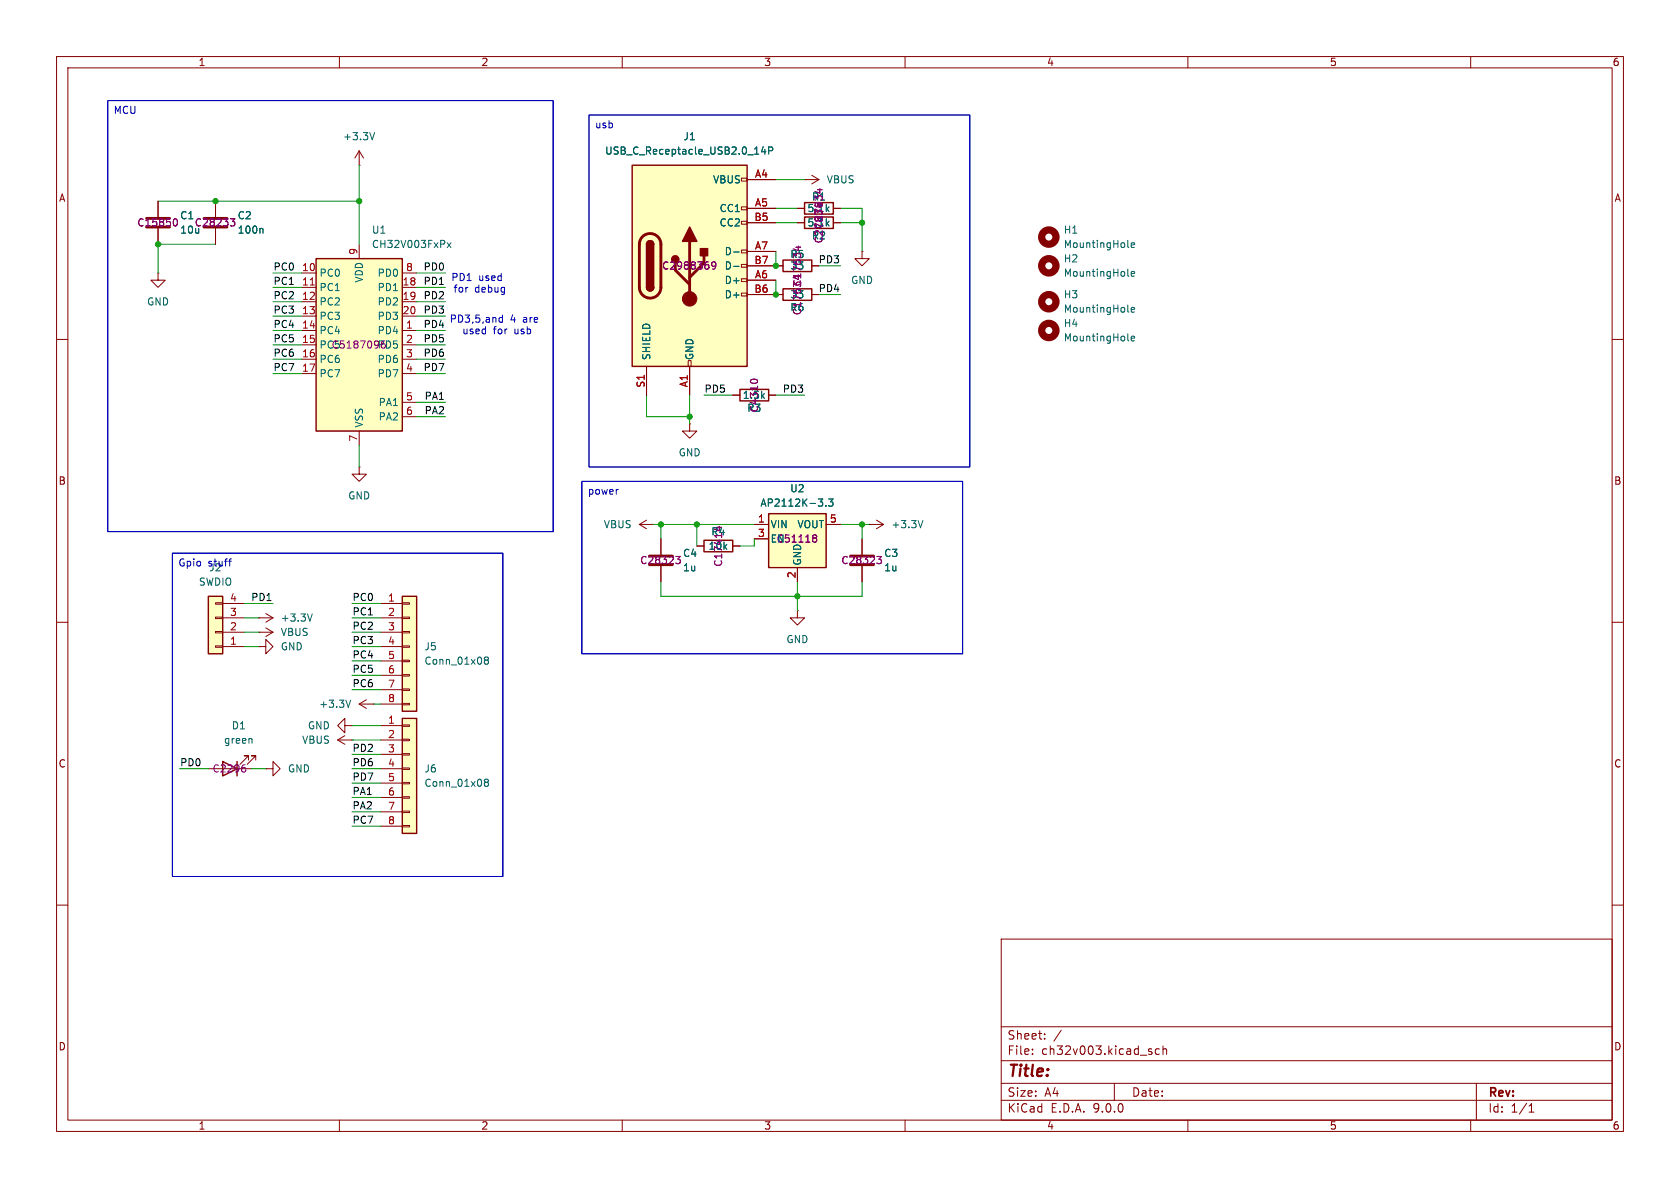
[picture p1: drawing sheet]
<svg xmlns="http://www.w3.org/2000/svg" width="297mm" height="210mm" viewBox="0 0 297 210" stroke-linecap="round" stroke-linejoin="round" font-family="sans-serif">
<g fill="none" stroke="#840000" stroke-width=".18">
<path d="M10 10h277v190h-277zM12 12h273v186h-273zM60 10v2M110 10v2M160 10v2M210 10v2M260 10v2M38.1 35.6v2.8M63.5 29.2h.1M63.5 26.7l-.8 1.2M63.5 26.7l.8 1.2M63.5 26.7v2.5"/>
<path d="M38.1 40.4v2.8M137.2 52.1h1.2M143.5 52.1h1.3M10 60h2M285 60h2M10 110h2M45.7 109.2h.1M45.7 114.3h1.3v-1.3l1.3 1.3-1.3 1.3v-1.3M45.7 114.3h.1M45.7 111.8h.1M45.7 109.2h2.6M45.7 111.8h2.6"/>
<path d="M47 108.5l1.3 .7M47 111l1.3 .8M48.3 109.2l-1.3 .8M48.3 111.8l-1.3 .7M285 110h2M10 160h2M177 166h108v32h-108zM285 160h2M60 198v2M110 198v2M160 198v2M177 194.5h108"/>
<path d="M177 191.5h108M177 187.5h108M177 181.5h108M182.5 186.3v.1M182.5 185.5v.1M184.7 183.6v.1M184.7 182.8v.1M187.6 182.1l-1.3 2M197 191.5v3M203.6 186v.3M205 185.5l-.5-.1-.3 .3v.4l.2 .2h.6M205.6 185.5l.2-.1 .4 .1v.9"/>
<path d="M205.6 184.9v1.5M210 198v2M260 198v2M261 191.5v6.5M270.3 196.6h.9M270.3 195.5l.4-.4v1.5"/>
</g>
<path d="M138.4 51.1h5.1v2h-5.1z" fill="none" stroke="#840000" stroke-width=".25"/>
<path d="M66.2 23.4l-.4 1.3M46.3 40.4l.2 .2v.6M55.2 108.5l-.4 1.3" fill="none" stroke="#006464" stroke-width=".18"/>
<path d="M36.1 38.6h4M36.1 40.1h4" fill="none" stroke="#840000" stroke-width=".51"/>
<path d="M40.7 38.7h.8l-.4 .5h.3M41.5 39.4l-.1 .5h-.5" fill="none" stroke="#840084" stroke-width=".18"/>
<path d="M55.9 45.7h15.2v30.5h-15.2z" fill="#ffffc2"/>
<path d="M55.9 45.7h15.2v30.5h-15.2z" fill="none" stroke="#840000" stroke-width=".25"/>
<g fill="none" stroke="#840000" stroke-width=".18">
<path d="M27.9 35.6v2.8M27.9 48.3v1.2h1.3l-1.3 1.3-1.2-1.3h1.2M27.9 48.3h.1M27.9 40.4v2.8M53.3 48.3h2.6M53.3 50.8h2.6M53.3 53.3h2.6M53.3 55.9h2.6M53.3 58.4h2.6M63.5 43.2v2.5M71.1 48.3h2.6M71.1 50.8h2.6"/>
<path d="M71.1 53.3h2.6M71.1 55.9h2.6M71.1 58.4h2.6M53.3 61h2.6M53.3 63.5h2.6M53.3 66h2.6M63.5 76.2v2.5M71.1 61h2.6M71.1 63.5h2.6M71.1 66h2.6M71.1 71.1h2.6M71.1 73.7h2.6"/>
</g>
<path d="M54.9 50.4h.7" fill="none" stroke="#a90000" stroke-width=".18"/>
<path d="M79.1 42.9l.6 .9M79.7 42.9l-.6 .9" fill="none" stroke="#006464" stroke-width=".18"/>
<path d="M25.9 38.6h4.1M25.9 40.1h4.1" fill="none" stroke="#840000" stroke-width=".51"/>
<path d="M30.8 38.7h.3l.1 .1M31.4 39.5l-.2 .4h-.4" fill="none" stroke="#840084" stroke-width=".18"/>
<path d="M111.8 29.2h20.3v35.6h-20.3z" fill="#ffffc2"/>
<g fill="none" stroke="#840000" stroke-width=".18">
<path d="M131.1 31.5h1v.5h-1zM131.1 36.6h1v.5h-1zM131.1 39.1h1v.5h-1zM132.1 31.8h5.1M132.1 36.8h5.1M132.1 39.4h5.1M141 36.8h1.2M141 39.4h1.2M142.2 31.8h.1M142.2 31.8h2.6M143.5 31l1.3 .8M144.8 31.8l-1.3 .7"/>
<path d="M147.3 36.8h1.3M147.3 39.4h1.3M131.1 44.2h1v.5h-1zM131.1 46.7h1v.5h-1zM131.1 49.3h1v.5h-1zM131.1 51.8h1v.5h-1zM132.1 44.5h5.1M132.1 47h6.3M132.1 49.5h5.1M132.1 52.1h5.1M143.5 47h1.3M152.4 44.5v1.2h1.3l-1.3 1.3-1.3-1.3h1.3"/>
<path d="M152.4 44.5h.1M114.3 64.8v5.1M121.7 63.8h.5v1h-.5zM121.9 64.8v5.1M129.5 69.9h1.3M135.9 69.9h1.3M113 92.7l1.3 .8M113 92.7h2.6M114.3 91.9l-1.3 .8M115.6 92.7h.1"/>
</g>
<path d="M111.8 29.2h20.3v35.6h-20.3zM142.2 35.8h5.1v2h-5.1zM142.2 38.4h5.1v2h-5.1zM114.3 43.2a.64 .64 0 0 1 .6-.7 .64 .64 0 0 1 .7 .7M114.3 50.8a.64 .64 0 0 0 .6 .6 .64 .64 0 0 0 .7-.6M138.4 46h5.1v2h-5.1zM130.8 68.8h5.1v2.1h-5.1z" fill="none" stroke="#840000" stroke-width=".25"/>
<path d="M113.6 41.8a1.9 1.9 0 0 1 2.1-.4 1.9 1.9 0 0 1 1.1 1.8v7.6a1.91 1.91 0 0 1-1.9 1.9 1.91 1.91 0 0 1-1.9-1.9v-7.8l.2-.6zM119.4 46.5v1.3l2.5 2.5M121.9 42.7v10.1M124.5 45.2v1.3l-2.6 2.5" fill="none" stroke="#840000" stroke-width=".51"/>
<g fill="#840000" stroke="#840000" stroke-width=".25">
<path d="M114.3 43.2h1.3v7.6h-1.3z"/>
<path d="M114.5 42.7a.64 .64 0 0 1 .7-.1 .64 .64 0 0 1 .4 .6h-1.3z"/>
<path d="M114.3 50.8h1.3a.64 .64 0 0 1-.7 .6 .64 .64 0 0 1-.6-.6z"/>
<path d="M121.9 40.1l1.3 2.6h-2.6z"/>
<path d="M123.8 43.9h1.3v1.3h-1.3z"/>
<circle cx="119.4" cy="45.8" r=".63"/>
</g>
<circle cx="121.9" cy="52.8" r="1.27" fill="#840000" stroke="#840000" stroke-width=".18"/>
<g fill="none" stroke="#006464" stroke-width=".18">
<path d="M134.9 25.9l-.3 .9h.8M135.2 26.4v.8M135.9 26.6h.6l.1-.2v-.3l-.7-.1v1.2M129.7 44.5h1M129.7 47.1h1M199.4 48.7l.2 .1M199.4 43.6l.2 .2M199.4 55l.2 .2M200 48.4l.6-.1-.1-.2-.3-.1-.2 .2v.6h.5M200 43.3l.6-.1-.1-.2-.3-.1-.2 .2v.6h.5M200 54.8l.6-.2-.1-.2-.3-.1-.2 .2v.6h.5M200 59.8l.6-.1-.1-.2-.3-.1-.2 .2v.6h.5"/>
<path d="M199.4 60.1l.2 .2"/>
</g>
<path d="M144.5 33.5h.9M144.9 33.4v.7M126.5 46.8l-.2 .3-.4-.1-.1-.2 .1-.4 .4-.1 .2 .1a.84 .84 0 0 1-.3 1.2h-.3M140.7 43.7h.8M141.1 43.5v.8M132.7 67.3a.79 .79 0 0 1 1.2 0" fill="none" stroke="#840084" stroke-width=".18"/>
<g fill="none" stroke="#840000" stroke-width="1.3">
<circle cx="185.4" cy="58.4" r="1.27"/>
<circle cx="185.4" cy="47" r="1.27"/>
<circle cx="185.4" cy="53.3" r="1.27"/>
<circle cx="185.4" cy="41.9" r="1.27"/>
</g>
<path d="M71.1 105.4h2.6v20.3h-2.6z" fill="#ffffc2"/>
<path d="M71.1 105.4h2.6v20.3h-2.6z" fill="none" stroke="#840000" stroke-width=".25"/>
<g fill="none" stroke="#840000" stroke-width=".18">
<path d="M152.4 95.3v2.7M153.7 92.7h.1M153.7 92.7h2.5M154.9 91.9l1.3 .8M156.2 92.7l-1.3 .8M67.3 106.7h3.8M67.3 109.2h3.8M67.3 111.8h3.8M67.3 114.3h3.8M67.3 116.8h3.8M67.3 119.4h3.8M71.1 106.6h1.3v.2h-1.3z"/>
<path d="M71.1 109.1h1.3v.2h-1.3zM71.1 111.6h1.3v.3h-1.3zM71.1 114.2h1.3v.2h-1.3zM71.1 116.7h1.3v.3h-1.3zM71.1 119.3h1.3v.2h-1.3zM141 108v1.2h1.2l-1.2 1.3-1.3-1.3h1.3M141 108h.1M152.4 100.1v2.8M67.3 121.9h3.8M67.3 124.5h3.8M71.1 121.8h1.3v.2h-1.3zM71.1 124.3h1.3v.3h-1.3z"/>
</g>
<path d="M163.2 92l-.5 1.3M85.9 116.7l-.3-.2 .3-.4h.2l.2 .3-.2 .3M85.9 116.7l-.3 .2 .1 .4 .2 .1h.3l.1-.2v-.3l-.2-.2M85.9 116.7h.2" fill="none" stroke="#006464" stroke-width=".18"/>
<path d="M150.4 98.3h4M150.4 99.8h4" fill="none" stroke="#840000" stroke-width=".51"/>
<path d="M155 98.4h.8l-.4 .5h.3M155.8 99.1l-.1 .5h-.5" fill="none" stroke="#840084" stroke-width=".18"/>
<path d="M135.9 90.8h10.1v9.5h-10.1z" fill="#ffffc2"/>
<path d="M135.9 90.8h10.1v9.5h-10.1z" fill="none" stroke="#840000" stroke-width=".25"/>
<path d="M121.9 74.9v1.3h1.3l-1.3 1.3-1.3-1.3h1.3M121.9 74.9h.1M63.5 82.6v1.2h1.3l-1.3 1.3-1.3-1.3h1.3M63.5 82.6h.1M133.3 92.7h2.6M133.3 95.3h2.6M146 92.7h2.6M141 100.3v2.6" fill="none" stroke="#840000" stroke-width=".18"/>
<path d="M144.7 88.2h.7l-.4 .5M145.4 88.8v.6M146 89.4v.1M146.5 88.2h.8l-.5 .5 .4 .1v.6l-.2 .1-.5-.1" fill="none" stroke="#006464" stroke-width=".18"/>
<path d="M143.9 94.6h.2l.3 .2-.3 .3M143.9 95.1h.2M144.1 95.1l.3 .2v.3l-.1 .2h-.4" fill="none" stroke="#840084" stroke-width=".18"/>
<path d="M36.8 105.4h2.6v10.2h-2.6z" fill="#ffffc2"/>
<path d="M36.8 105.4h2.6v10.2h-2.6z" fill="none" stroke="#840000" stroke-width=".25"/>
<path d="M38.1 114.2h1.3v.2h-1.3zM38.1 111.6h1.3v.3h-1.3zM38.1 109.1h1.3v.2h-1.3zM38.1 106.6h1.3v.2h-1.3zM39.4 114.3h3.8M39.4 111.8h3.8M39.4 109.2h3.8M39.4 106.7h3.8M63.5 124.5l1.3 .7M63.5 124.5h2.5M64.8 123.7l-1.3 .8M66 124.5h.1" fill="none" stroke="#840000" stroke-width=".18"/>
<path d="M62 123.8l-.4 1.2" fill="none" stroke="#006464" stroke-width=".18"/>
<path d="M71.1 127h2.6v20.3h-2.6z" fill="#ffffc2"/>
<path d="M124.5 95.5h5v2h-5zM39.4 134.6l2.5 1.3-2.5 1.3zM41.9 134.6v2.6M71.1 127h2.6v20.3h-2.6z" fill="none" stroke="#840000" stroke-width=".25"/>
<g fill="none" stroke="#840000" stroke-width=".18">
<path d="M27.9 35.6v2.8M38.1 35.6v2.8M132.1 31.8h5.1M132.1 36.8h5.1M132.1 39.4h5.1M141 36.8h1.2M141 39.4h1.2M147.3 36.8h1.3M147.3 39.4h1.3M27.9 40.4v2.8M38.1 40.4v2.8M132.1 44.5h5.1"/>
<path d="M132.1 47h6.3M132.1 49.5h5.1M132.1 52.1h6.3M143.5 47h1.3M143.5 52.1h1.3M114.3 64.8v5.1M121.9 64.8v5.1M129.5 69.9h1.3M135.9 69.9h1.3M116.8 95.3v2.7M123.2 96.5h1.3M129.5 96.5h1.3"/>
<path d="M133.3 92.7h2.6M133.3 95.3h2.6M146 92.7h2.6M152.4 95.3v2.7M116.8 100.1v2.8M141 100.3v2.6M152.4 100.1v2.8M36.8 135.9h2.6M41.9 135.9h2.5M43.9 134.4v-.8h-.7h.7l-1.5 1.5M45.2 134.4v-.8h-.8h.8l-1.5 1.5M47 135.9h1.3v-1.3l1.2 1.3-1.2 1.3v-1.3"/>
<path d="M47 135.9h.1M59.7 130.8h2.5M59.7 130.8l1.3 .8M61 128.3v-1.3l-1.3 1.3 1.3 1.2v-1.2h1.2M61 130l-1.3 .8M62.2 130.8h.1M62.2 128.3h.1M67.3 128.3h3.8M67.3 130.8h3.8M67.3 133.4h3.8M67.3 135.9h3.8M67.3 138.4h3.8"/>
<path d="M71.1 128.1h1.3v.3h-1.3zM71.1 130.7h1.3v.2h-1.3zM71.1 133.2h1.3v.3h-1.3zM71.1 135.8h1.3v.2h-1.3zM71.1 138.3h1.3v.3h-1.3zM67.3 141h3.8M67.3 143.5h3.8M67.3 146.1h3.8M71.1 140.8h1.3v.3h-1.3zM71.1 143.4h1.3v.2h-1.3zM71.1 145.9h1.3v.3h-1.3z"/>
</g>
<g fill="none" stroke="#006464" stroke-width=".18">
<path d="M134.9 25.9l-.3 .9h.8M135.2 26.4v.8M135.9 26.6h.6l.1-.2v-.3l-.7-.1v1.2M46.3 40.4l.2 .2v.6M129.7 44.5h1M129.7 47.1h1M144.7 88.2h.7l-.4 .5M145.4 88.8v.6M146 89.4v.1M146.5 88.2h.8l-.5 .5 .4 .1v.6l-.2 .1-.5-.1M44.5 130.6l.1 .8M85.9 138.3l-.3-.3 .3-.3h.2l.2 .3-.2 .3"/>
<path d="M85.9 138.3l-.3 .2 .1 .4 .2 .1 .3-.1 .1-.1v-.3l-.2-.2M85.9 138.3h.2"/>
</g>
<path d="M114.8 98.3h4.1M114.8 99.8h4.1" fill="none" stroke="#840000" stroke-width=".51"/>
<g fill="none" stroke="#840084" stroke-width=".18">
<path d="M30.8 38.7h.3l.1 .1M31.4 39.5l-.2 .4h-.4M40.7 38.7h.8l-.4 .5h.3M41.5 39.4l-.1 .5h-.5M144.5 33.5h.9M144.9 33.4v.7M126.5 46.8l-.2 .3-.4-.1-.1-.2 .1-.4 .4-.1 .2 .1a.84 .84 0 0 1-.3 1.2h-.3M140.7 43.7h.8M141.1 43.5v.8M132.7 67.3a.79 .79 0 0 1 1.2 0M119.5 98.4h.8l-.5 .5h.3M120.3 99.1l-.2 .5h-.4"/>
<path d="M143.9 94.6h.2l.3 .2-.3 .3M143.9 95.1h.2M144.1 95.1l.3 .2v.3l-.1 .2h-.4M155 98.4h.8l-.4 .5h.3M155.8 99.1l-.1 .5h-.5M43.1 135.2h.2M43.2 135.7l.3 .2v.3l-.3 .3"/>
</g>
<g fill="none" stroke="#009600" stroke-width=".18">
<path d="M27.9 35.6h35.6M63.5 29.2v14M137.2 36.8h3.8M137.2 31.8h5M137.2 39.4h3.8M148.6 36.8h3.8v7.7M148.6 39.4h3.8M38.1 43.2h-10.2v5.1M48.3 48.3h5M48.3 55.9h5M48.3 58.4h5M48.3 50.8h5"/>
<path d="M48.3 53.3h5M73.7 48.3h5M73.7 55.9h5M73.7 58.4h5M73.7 50.8h5M73.7 53.3h5M137.2 44.5v2.5M137.2 49.5v2.6M144.8 47h3.8M144.8 52.1h3.8M48.3 66h5M48.3 61h5"/>
<path d="M48.3 63.5h5M63.5 78.7v3.9M73.7 71.1h5M73.7 73.7h5M73.7 66h5M73.7 61h5M73.7 63.5h5M114.3 69.9v3.8h7.6M121.9 69.9v5M124.5 69.9h5M137.2 69.9h5M115.6 92.7h17.7"/>
<path d="M116.8 92.7v2.6M123.2 92.7v3.8M133.3 95.3v1.2h-2.5M148.6 92.7h5.1M152.4 92.7v2.6M43.2 109.2h2.5M43.2 106.7h5.1M43.2 114.3h2.5M43.2 111.8h2.5M62.2 109.2h5.1M62.2 106.7h5.1M62.2 114.3h5.1"/>
<path d="M62.2 119.4h5.1M62.2 111.8h5.1M62.2 116.8h5.1M116.8 102.9v2.5h35.6v-2.5M141 102.9v5.1M31.7 135.9h5.1M44.4 135.9h2.6M62.2 135.9h5.1M62.2 138.4h5.1M62.2 128.3h5.1M62.2 130.8h5.1M62.2 121.9h5.1"/>
<path d="M62.2 133.4h5.1M66 124.5h1.3M62.2 141h5.1M62.2 146.1h5.1M62.2 143.5h5.1"/>
</g>
<path d="M19 17.8h78.8v76.2h-78.8zM104.1 20.3h67.3v62.3h-67.3zM88.3 56.8l.2 .2 .3-.1M88.8 55.7v1.3M88.8 56.2l-.3-.1-.2 .1M30.5 97.8h58.4v57.1h-58.4zM40.4 99.2h.5M40.9 98.8l-.2 .1M102.9 85.1h67.3v30.5h-67.3zM109.2 86.5h.1" fill="none" stroke="#0000c2" stroke-width=".18"/>
<g fill="#009600" stroke="#009600" stroke-width=".18">
<circle cx="152.4" cy="39.4" r=".46"/>
<circle cx="137.2" cy="47" r=".46"/>
<circle cx="137.2" cy="52.1" r=".46"/>
<circle cx="27.9" cy="43.2" r=".46"/>
<circle cx="38.1" cy="35.6" r=".46"/>
<circle cx="63.5" cy="35.6" r=".46"/>
<circle cx="116.8" cy="92.7" r=".46"/>
<circle cx="123.2" cy="92.7" r=".46"/>
<circle cx="152.4" cy="92.7" r=".46"/>
<circle cx="121.9" cy="73.7" r=".46"/>
<circle cx="141" cy="105.4" r=".46"/>
</g>
<text font-size="2.8" fill="#840000" x="178" y="190.9">Title:</text>
<g font-size="2.1" fill="#840000">
<text x="178" y="184">Sheet:</text>
<text x="178" y="186.7">File:</text>
<text x="184.1" y="186.7">ch32v003.kicad_sch</text>
<text x="178" y="196.9">KiCad</text>
<text x="178" y="194.1">Size:</text>
<text x="184.7" y="194.1">A4</text>
<text x="185.7" y="196.9">E.D.A.</text>
<text x="193.3" y="196.9">9.0.0</text>
<text x="200" y="194.1">Date:</text>
<text x="263" y="194.3">Rev:</text>
<text x="263" y="196.9">Id:</text>
<text x="267.1" y="196.9">1/1</text>
</g>
<g font-size="1.8" fill="#840000">
<text x="35" y="11.9">1</text>
<text x="85" y="11.9">2</text>
<text x="135" y="11.9">3</text>
<text x="185" y="11.9">4</text>
<text x="235" y="11.9">5</text>
<text x="285" y="11.9">6</text>
<text x="10.3" y="35.9">A</text>
<text x="285.3" y="35.9">A</text>
<text x="10.3" y="85.9">B</text>
<text x="285.3" y="85.9">B</text>
<text x="10.3" y="135.9">C</text>
<text x="285.3" y="135.9">C</text>
<text x="10.3" y="185.9">D</text>
<text x="285.3" y="185.9">D</text>
<text x="35" y="199.9">1</text>
<text x="85" y="199.9">2</text>
<text x="135" y="199.9">3</text>
<text x="185" y="199.9">4</text>
<text x="235" y="199.9">5</text>
<text x="285" y="199.9">6</text>
</g>
<g font-size="1.8" fill="#0000c2">
<text x="20" y="20.5">MCU</text>
<text x="105.1" y="23">usb</text>
<text x="79.7" y="49.9">PD1</text>
<text x="80.1" y="51.9">for</text>
<text x="83.9" y="51.9">debug</text>
<text x="84.6" y="49.9">used</text>
<text x="79.4" y="57.2">PD3,5,and</text>
<text x="81.6" y="59.3">used</text>
<text x="87.2" y="59.3">for</text>
<text x="90.2" y="57.2">4</text>
<text x="91" y="59.3">usb</text>
<text x="92.6" y="57.2">are</text>
<text x="103.8" y="87.8">power</text>
<text x="31.4" y="100.5">Gpio</text>
<text x="36.8" y="100.5">stuff</text>
<text x="36.9" y="101.2">J2</text>
</g>
<g font-size="1.8" fill="#006464">
<text x="60.6" y="25">+3.3V</text>
<text x="106.9" y="27.5">USB_C_Receptacle_USB2.0_14P</text>
<text x="120.7" y="25">J1</text>
<text x="126" y="32.6">VBUS</text>
<text x="146.1" y="32.6">VBUS</text>
<text x="41.9" y="41.5">100n</text>
<text x="65.7" y="41.5">U1</text>
<text x="127.1" y="37.7">CC1</text>
<text x="127.1" y="40.2">CC2</text>
<text x="188" y="41.5">H1</text>
<text x="65.7" y="44">CH32V003FxPx</text>
<text x="128" y="45.3">D-</text>
<text x="128" y="47.9">D-</text>
<text x="188" y="46.6">H2</text>
<text x="188" y="44">MountingHole</text>
<text x="56.4" y="49.1">PC0</text>
<text x="56.4" y="51.7">PC1</text>
<text x="64.4" y="50.1" transform="rotate(-90 64.4 50.1)">VDD</text>
<text x="66.7" y="49.1">PD0</text>
<text x="66.7" y="51.7">PD1</text>
<text x="128" y="50.4">D+</text>
<text x="128" y="52.9">D+</text>
<text x="150.4" y="50.4">GND</text>
<text x="188" y="49.1">MountingHole</text>
<text x="188" y="52.9">H3</text>
<text x="25.9" y="54.2">GND</text>
<text x="56.4" y="54.2">PC2</text>
<text x="56.4" y="56.7">PC3</text>
<text x="56.4" y="59.3">PC4</text>
<text x="66.7" y="54.2">PD2</text>
<text x="66.7" y="56.7">PD3</text>
<text x="66.7" y="59.3">PD4</text>
<text x="188" y="55.5">MountingHole</text>
<text x="188" y="58">H4</text>
<text x="56.4" y="64.4">PC6</text>
<text x="66.7" y="64.4">PD6</text>
<text x="115.2" y="63.8" transform="rotate(-90 115.2 63.8)">SHIELD</text>
<text x="122.8" y="63.8" transform="rotate(-90 122.8 63.8)">GND</text>
<text x="188" y="60.6">MountingHole</text>
<text x="56.4" y="66.9">PC7</text>
<text x="66.7" y="66.9">PD7</text>
<text x="66.8" y="72">PA1</text>
<text x="64.4" y="75.7" transform="rotate(-90 64.4 75.7)">VSS</text>
<text x="66.8" y="74.5">PA2</text>
<text x="119.9" y="80.9">GND</text>
<text x="61.5" y="88.5">GND</text>
<text x="134.3" y="89.8">AP2112K-3.3</text>
<text x="139.6" y="87.2">U2</text>
<text x="106.6" y="93.6">VBUS</text>
<text x="136.1" y="93.6">VIN</text>
<text x="140.9" y="93.6">VOUT</text>
<text x="157.5" y="93.6">+3.3V</text>
<text x="120.7" y="101.2">1u</text>
<text x="136.1" y="96.1">EN</text>
<text x="141.8" y="100.1" transform="rotate(-90 141.8 100.1)">GND</text>
<text x="156.2" y="101.2">1u</text>
<text x="35.1" y="103.7">SWDIO</text>
<text x="49.5" y="110.1">+3.3V</text>
<text x="49.5" y="112.6">VBUS</text>
<text x="138.9" y="113.9">GND</text>
<text x="49.5" y="115.2">GND</text>
<text x="74.9" y="115.2">J5</text>
<text x="74.9" y="117.7">Conn_01x08</text>
<text x="56.3" y="125.3">+3.3V</text>
<text x="39.5" y="131.7">green</text>
<text x="40.9" y="129.1">D1</text>
<text x="53.3" y="131.7">VBUS</text>
<text x="54.3" y="129.1">GND</text>
<text x="50.8" y="136.8">GND</text>
<text x="74.9" y="136.8">J6</text>
<text x="74.9" y="139.3">Conn_01x08</text>
</g>
<g font-size="1.8" fill="#a90000">
<text x="133.4" y="31.5">A4</text>
<text x="133.3" y="39.1">B5</text>
<text x="133.4" y="36.6">A5</text>
<text x="63.2" y="45.2" transform="rotate(-90 63.2 45.2)">9</text>
<text x="133.3" y="46.7">B7</text>
<text x="133.4" y="44.2">A7</text>
<text x="53.3" y="48">10</text>
<text x="53.3" y="50.5">11</text>
<text x="53.3" y="53.1">12</text>
<text x="71.1" y="50.5">18</text>
<text x="71.1" y="53.1">19</text>
<text x="71.7" y="48">8</text>
<text x="133.3" y="51.8">B6</text>
<text x="133.4" y="49.3">A6</text>
<text x="53.3" y="55.6">13</text>
<text x="53.3" y="58.2">14</text>
<text x="71.1" y="55.6">20</text>
<text x="71.7" y="58.2">1</text>
<text x="53.3" y="60.7">15</text>
<text x="53.3" y="63.2">16</text>
<text x="53.3" y="65.8">17</text>
<text x="71.7" y="60.7">2</text>
<text x="71.7" y="63.2">3</text>
<text x="71.7" y="65.8">4</text>
<text x="71.7" y="70.9">5</text>
<text x="114" y="68.6" transform="rotate(-90 114 68.6)">S1</text>
<text x="121.7" y="68.6" transform="rotate(-90 121.7 68.6)">A1</text>
<text x="71.7" y="73.4">6</text>
<text x="63.2" y="78.2" transform="rotate(-90 63.2 78.2)">7</text>
<text x="133.9" y="92.5">1</text>
<text x="133.9" y="95">3</text>
<text x="146.6" y="92.5">5</text>
<text x="40.6" y="106.4">4</text>
<text x="68.5" y="106.4">1</text>
<text x="140.7" y="102.3" transform="rotate(-90 140.7 102.3)">2</text>
<text x="40.6" y="111.5">2</text>
<text x="40.6" y="109">3</text>
<text x="68.5" y="109">2</text>
<text x="68.5" y="111.5">3</text>
<text x="40.6" y="114">1</text>
<text x="68.5" y="114">4</text>
<text x="68.5" y="116.6">5</text>
<text x="68.5" y="119.1">6</text>
<text x="68.5" y="121.7">7</text>
<text x="68.5" y="124.2">8</text>
<text x="68.5" y="128">1</text>
<text x="68.5" y="130.6">2</text>
<text x="68.5" y="133.1">3</text>
<text x="68.5" y="135.6">4</text>
<text x="68.5" y="138.2">5</text>
<text x="68.5" y="140.7">6</text>
<text x="68.5" y="143.3">7</text>
<text x="68.5" y="145.8">8</text>
</g>
<g font-size="1.8" fill="#840084">
<text x="143.4" y="35.7">R1</text>
<text x="24.2" y="40.2">C15850</text>
<text x="31.8" y="39">C1</text>
<text x="31.8" y="41.5">10u</text>
<text x="34.3" y="40.2">C28233</text>
<text x="41.9" y="39">C2</text>
<text x="142.7" y="37.7">5.1k</text>
<text x="142.7" y="40.2">5.1k</text>
<text x="145.6" y="40.6" transform="rotate(-90 145.6 40.6)">C27834</text>
<text x="117" y="47.9">C2988369</text>
<text x="139.6" y="45.8">R5</text>
<text x="139.7" y="47.9">33</text>
<text x="143.4" y="42.5">R2</text>
<text x="139.7" y="52.9">33</text>
<text x="141.8" y="50.8" transform="rotate(-90 141.8 50.8)">C17634</text>
<text x="139.6" y="55.2">R6</text>
<text x="141.8" y="55.8" transform="rotate(-90 141.8 55.8)">C17634</text>
<text x="56.4" y="61.8">PC5</text>
<text x="58.5" y="61.8">C5187096PD5</text>
<text x="131.2" y="70.7">1.5k</text>
<text x="132" y="73">R3</text>
<text x="134.2" y="73" transform="rotate(-90 134.2 73)">C4310</text>
<text x="125.7" y="94.8">R4</text>
<text x="113.1" y="99.9">C28323</text>
<text x="120.7" y="98.7">C4</text>
<text x="125.2" y="97.4">10k</text>
<text x="127.9" y="100.3" transform="rotate(-90 127.9 100.3)">C17414</text>
<text x="137.2" y="96.1">C51118</text>
<text x="148.6" y="99.9">C28323</text>
<text x="156.2" y="98.7">C3</text>
<text x="37.5" y="136.8">C2296</text>
</g>
<g font-size="1.8" fill="#0f0f0f">
<text x="48.3" y="47.9">PC0</text>
<text x="74.8" y="47.9">PD0</text>
<text x="144.6" y="46.6">PD3</text>
<text x="48.3" y="53">PC2</text>
<text x="48.3" y="50.5">PC1</text>
<text x="74.8" y="53">PD2</text>
<text x="74.8" y="50.5">PD1</text>
<text x="144.6" y="51.7">PD4</text>
<text x="48.3" y="58.1">PC4</text>
<text x="48.3" y="55.5">PC3</text>
<text x="74.8" y="58.1">PD4</text>
<text x="74.8" y="55.5">PD3</text>
<text x="48.3" y="65.7">PC7</text>
<text x="48.3" y="60.6">PC5</text>
<text x="48.3" y="63.2">PC6</text>
<text x="74.8" y="65.7">PD7</text>
<text x="74.8" y="63.2">PD6</text>
<text x="74.8" y="60.6">PD5</text>
<text x="75" y="70.8">PA1</text>
<text x="124.5" y="69.5">PD5</text>
<text x="138.3" y="69.5">PD3</text>
<text x="75" y="73.3">PA2</text>
<text x="44.3" y="106.3">PD1</text>
<text x="62.2" y="106.3">PC0</text>
<text x="62.2" y="111.4">PC2</text>
<text x="62.2" y="114">PC3</text>
<text x="62.2" y="108.9">PC1</text>
<text x="62.2" y="119">PC5</text>
<text x="62.2" y="116.5">PC4</text>
<text x="62.2" y="121.6">PC6</text>
<text x="31.7" y="135.5">PD0</text>
<text x="62.2" y="135.5">PD6</text>
<text x="62.2" y="133">PD2</text>
<text x="62.2" y="143.2">PA2</text>
<text x="62.2" y="140.6">PA1</text>
<text x="62.2" y="138.1">PD7</text>
<text x="62.2" y="145.7">PC7</text>
</g>
</svg>
